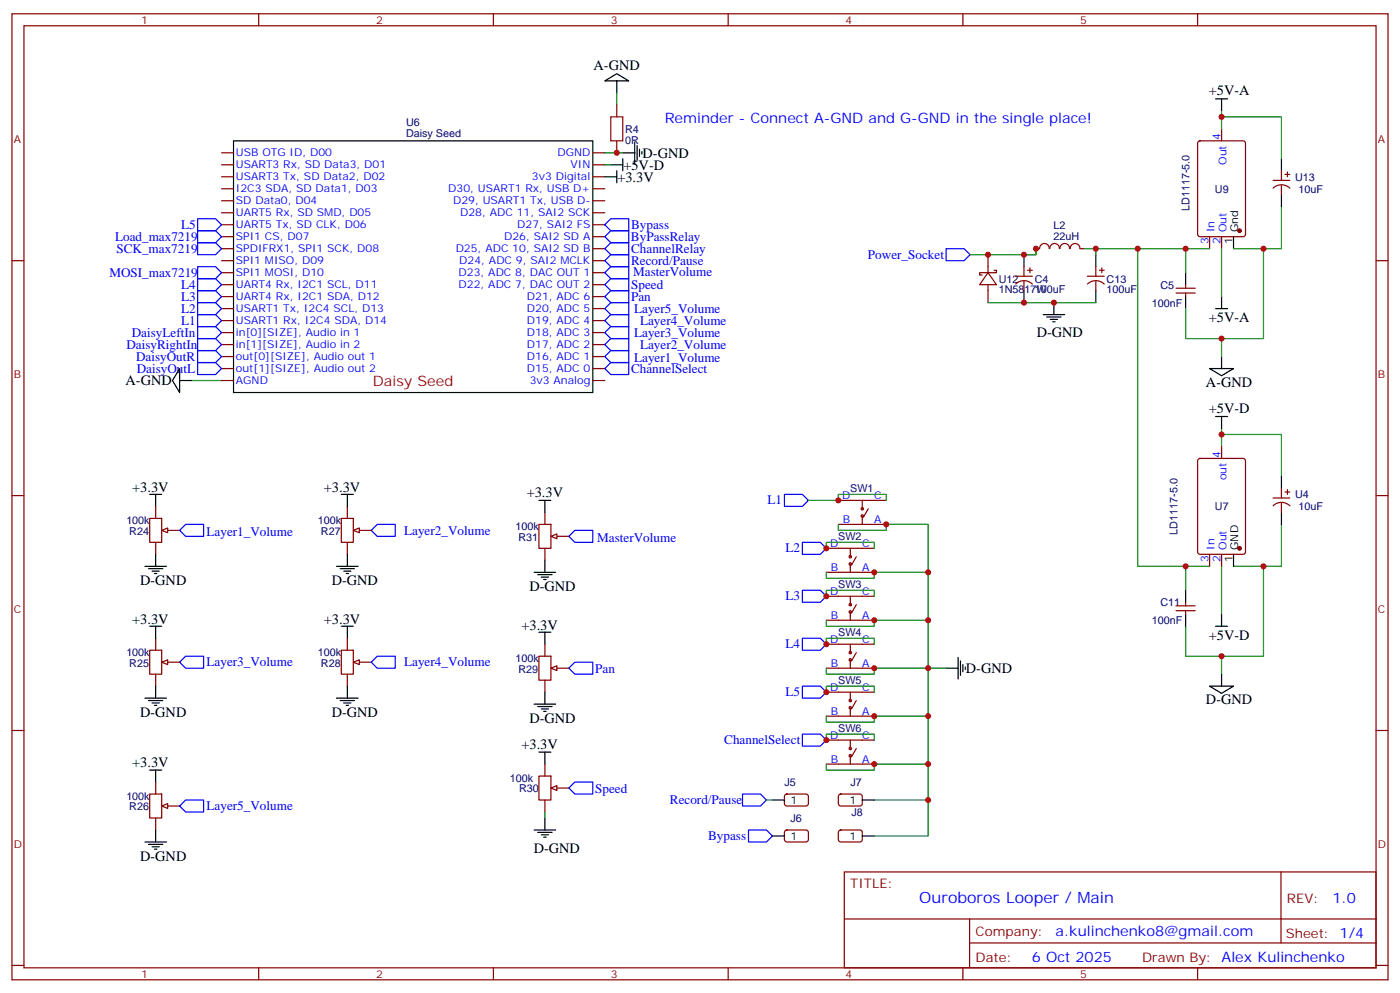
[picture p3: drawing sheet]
<svg xmlns="http://www.w3.org/2000/svg" width="412mm" height="292mm" viewBox="0 0 412 292" stroke-linecap="round" stroke-linejoin="round" font-family="sans-serif">
<g fill="none" stroke="#870000" stroke-width=".35">
<path d="M3.5 4.1h405.4v284.3h-405.4zM7.1 7.6h398.2v277.3h-398.2zM76.2 4.1v3.5M145.3 4.1v3.5M214.5 4.1v3.5M283.6 4.1v3.5M352.8 4.1v3.5M65.3 45h3.5M65.3 48.5h3.5M65.3 52h3.5M65.3 55.6h3.5M65.3 59.1h3.5"/>
<path d="M174.6 45h3.6M174.6 48.5h3.6M174.6 52h3.6M174.6 55.6h3.6M174.6 59.1h3.6M3.5 76.7h3.6M65.3 76.7h3.5M65.3 62.6h3.5M65.3 66.1h3.5M65.3 69.7h3.5M65.3 73.2h3.5M174.6 76.7h3.6"/>
<path d="M174.6 62.6h3.6M174.6 66.1h3.6M174.6 69.7h3.6M174.6 73.2h3.6M405.3 76.7h3.6M65.3 80.3h3.5M65.3 83.8h3.5M65.3 87.3h3.5M65.3 90.8h3.5M65.3 94.4h3.5M65.3 97.9h3.5M174.6 80.3h3.6"/>
<path d="M174.6 83.8h3.6M174.6 87.3h3.6M174.6 90.8h3.6M174.6 94.4h3.6M174.6 97.9h3.6M65.3 101.4h3.5M65.3 105h3.5M65.3 108.5h3.5M65.3 112h3.5M174.6 101.4h3.6M174.6 105h3.6M174.6 108.5h3.6"/>
<path d="M174.6 112h3.6M3.5 145.9h3.6M405.3 145.9h3.6M3.5 215h3.6M405.3 215h3.6M158.7 228.4h3.6v7.1h-3.6zM160.5 224.9v3.5M160.5 235.5v3.5M164 232h3.6M248.7 256.6h156.6v28.3h-156.6zM377.3 256.7v20.8M248.7 270.5h156.5"/>
<path d="M285.6 277.5h119.6M285.6 270.5v14.1M3.5 284.2h3.6M76.2 284.9v3.5M145.3 284.9v3.5M214.5 284.9v3.5M283.6 284.9v3.5M352.8 284.9v3.5M405.3 284.2h3.6"/>
</g>
<path d="M285.8 75h15.8M56.4 112h8.9" fill="none" stroke="#008700" stroke-width=".35"/>
<path d="M68.8 41.5h105.8v74h-105.8z" fill="none" stroke="#000" stroke-width=".35"/>
<path d="M58.2 78.5h5.3l1.8 1.8-1.8 1.7h-5.3zM58.2 67.9h5.3l1.8 1.8-1.8 1.7h-5.3zM58.2 71.4h5.3l1.8 1.8-1.8 1.8h-5.3zM278.7 73.2h5.3l1.8 1.8-1.8 1.7h-5.3zM58.2 103.2h5.3l1.8 1.8-1.8 1.7h-5.3zM58.2 106.7h5.3l1.8 1.8-1.8 1.7h-5.3zM231.1 145.5h5.3l1.7 1.8-1.7 1.7h-5.3zM236.4 159.6h5.3l1.7 1.8-1.7 1.8h-5.3zM236.4 173.7h5.3l1.7 1.8-1.7 1.8h-5.3zM236.4 187.9h5.3l1.7 1.7-1.7 1.8h-5.3zM236.4 202h5.3l1.7 1.7-1.7 1.8h-5.3zM167.6 232l1.7-1.8h5.3v3.5h-5.3z" fill="none" stroke="#00f" stroke-width=".35"/>
<path d="M162.3 232l1.7-.8v1.5z" fill="#f0f0f0" stroke="#870000" stroke-width=".35"/>
<path d="M167.6 157.9l1.7-1.8h5.3v3.5h-5.3zM169.3 194.9h5.3v3.5h-5.3l-1.7-1.7z" fill="none" stroke="#00f" stroke-width=".35"/>
<path d="M158.7 186.1h3.6M160.5 186.1v3.5M158.7 221.4h3.6M160.5 221.4v3.5" fill="none" stroke="#000" stroke-width=".35"/>
<path d="M158.7 193.1h3.6v7.1h-3.6zM160.5 189.6v3.5M164 196.7h3.6M160.5 200.2v3.5" fill="none" stroke="#870000" stroke-width=".35"/>
<path d="M162.3 196.7l1.7-.7v1.4z" fill="#f0f0f0" stroke="#870000" stroke-width=".35"/>
<path d="M58.2 64.4h5.3l1.8 1.7-1.8 1.8h-5.3zM58.2 92.6h5.3l1.8 1.8-1.8 1.7h-5.3zM58.2 89.1h5.3l1.8 1.7-1.8 1.8h-5.3zM58.2 85.5h5.3l1.8 1.8-1.8 1.8h-5.3zM58.2 82h5.3l1.8 1.8-1.8 1.7h-5.3zM179.9 82h5.3v3.5h-5.3l-1.7-1.7zM179.9 85.5h5.3v3.6h-5.3l-1.7-1.8zM178.2 108.5l1.7-1.8h5.3v3.5h-5.3zM236.4 216.1h5.3l1.7 1.7-1.7 1.8h-5.3z" fill="none" stroke="#00f" stroke-width=".35"/>
<path d="M158.7 154.3h3.6v7.1h-3.6zM160.5 150.8v3.5M164 157.9h3.6M160.5 161.4v3.5" fill="none" stroke="#870000" stroke-width=".35"/>
<path d="M162.3 157.9l1.7-.7v1.4z" fill="#f0f0f0" stroke="#870000" stroke-width=".35"/>
<path d="M44.1 145.5h3.5M45.9 145.5v3.5" fill="none" stroke="#000" stroke-width=".35"/>
<path d="M44.1 152.6h3.5v7h-3.5zM45.9 149v3.6M45.9 159.6v3.6M49.4 156.1h3.5" fill="none" stroke="#870000" stroke-width=".35"/>
<path d="M47.6 156.1l1.8-.7v1.4z" fill="#f0f0f0" stroke="#870000" stroke-width=".35"/>
<path d="M52.9 156.1l1.8-1.8h5.3v3.6h-5.3zM52.9 194.9l1.8-1.8h5.3v3.6h-5.3z" fill="none" stroke="#00f" stroke-width=".35"/>
<path d="M44.1 191.4h3.5v7h-3.5zM45.9 187.9v3.5M45.9 198.4v3.6M49.4 194.9h3.5" fill="none" stroke="#870000" stroke-width=".35"/>
<path d="M47.6 194.9l1.8-.7v1.4z" fill="#f0f0f0" stroke="#870000" stroke-width=".35"/>
<path d="M44.1 184.3h3.5M45.9 184.3v3.6M44.1 226.7h3.5M45.9 226.7v3.5" fill="none" stroke="#000" stroke-width=".35"/>
<path d="M44.1 233.7h3.5v7.1h-3.5zM45.9 230.2v3.5M49.4 237.2h3.5M45.9 240.8v3.5" fill="none" stroke="#870000" stroke-width=".35"/>
<path d="M47.6 237.2l1.8-.7v1.4z" fill="#f0f0f0" stroke="#870000" stroke-width=".35"/>
<path d="M109.4 156.1l1.7-1.8h5.3v3.6h-5.3zM52.9 237.2l1.8-1.7h5.3v3.5h-5.3z" fill="none" stroke="#00f" stroke-width=".35"/>
<path d="M100.5 152.6h3.6v7h-3.6zM102.3 149v3.6M102.3 159.6v3.6M105.8 156.1h3.6" fill="none" stroke="#870000" stroke-width=".35"/>
<path d="M104.1 156.1l1.7-.7v1.4z" fill="#f0f0f0" stroke="#870000" stroke-width=".35"/>
<path d="M100.5 145.5h3.6M102.3 145.5v3.5M100.5 184.3h3.6M102.3 184.3v3.6" fill="none" stroke="#000" stroke-width=".35"/>
<path d="M100.5 191.4h3.6v7h-3.6zM102.3 187.9v3.5M102.3 198.4v3.6M105.8 194.9h3.6" fill="none" stroke="#870000" stroke-width=".35"/>
<path d="M104.1 194.9l1.7-.7v1.4z" fill="#f0f0f0" stroke="#870000" stroke-width=".35"/>
<g fill="none" stroke="#00f" stroke-width=".35">
<path d="M178.2 66.1l1.7-1.7h5.3v3.5h-5.3zM179.9 71.4h5.3v3.6h-5.3l-1.7-1.8zM179.9 78.5h5.3v3.5h-5.3l-1.7-1.7zM179.9 75h5.3v3.5h-5.3l-1.7-1.8zM179.9 67.9h5.3v3.5h-5.3l-1.7-1.7zM58.2 96.1h5.3l1.8 1.8-1.8 1.8h-5.3zM58.2 99.7h5.3l1.8 1.7-1.8 1.8h-5.3zM178.2 97.9l1.7-1.8h5.3v3.6h-5.3zM178.2 90.8l1.7-1.7h5.3v3.5h-5.3zM179.9 92.6h5.3v3.5h-5.3l-1.7-1.7zM178.2 105l1.7-1.8h5.3v3.5h-5.3zM178.2 101.4l1.7-1.7h5.3v3.5h-5.3z"/>
<path d="M109.4 194.9l1.7-1.8h5.3v3.6h-5.3zM218.7 233.7h5.3l1.8 1.8-1.8 1.7h-5.3zM220.5 244.3h5.3l1.7 1.8-1.7 1.7h-5.3z"/>
</g>
<g fill="none" stroke="#008700" stroke-width=".35">
<path d="M181.7 27.3v3.6M359.8 34.4h17.7v12.3M359.8 32.6v5.3M178.2 45h5.2M178.2 48.5h1.7M305.2 73.2v1.8h-3.6M319.3 73.2h29.9M322.8 73.2v1.8M335.1 73.2v93.5h14.1M356.3 73.2h-7.1v7.1M359.8 73.2v14.1M363.4 73.2h8.8v26.5h-12.4v5.3"/>
<path d="M377.5 60.9v12.3h-5.3M291 89.1h31.8M349.2 90.8v8.9h10.6M359.8 127.9h17.7v12.3M359.8 126.1v5.3M238.1 147.3h8.8v-1.8h14.2v1.8M246.9 154.3v1.8h14.2v-1.8h12.3v91.8h-15.9M377.5 154.3v12.4h-5.3M243.4 161.4v-1.8h14.1v1.8M243.4 168.5v1.7h14.1v-1.7h15.9M243.4 175.5v-1.8h14.1v1.8M356.3 166.7h-7.1v7"/>
<path d="M359.8 166.7v14.1M363.4 166.7h8.8v26.4h-12.4v5.3M243.4 182.6v1.7h14.1v-1.7h15.9M243.4 196.7v1.7h14.1v-1.7h21.2M243.4 189.6v-1.7h14.1v1.7M349.2 184.3v8.8h10.6M243.4 210.8v1.7h14.1v-1.7h15.9M243.4 203.7v-1.7h14.1v1.7M243.4 217.8v-1.7h14.1v1.7M160.5 239v1.8M225.8 235.5h1.7M243.4 224.9v1.8h14.1v-1.8h15.9"/>
<path d="M257.5 235.5h15.9"/>
</g>
<g fill="none" stroke="#000" stroke-width=".35">
<path d="M178.2 23.8l3.5-2.1 3.5 2.1zM181.7 23.8v3.5M358.1 29.1h3.5M359.8 29.1v3.5M178.2 52h3.5M179.9 48.5h3.5M181.7 50.3v3.5M183.4 45h3.6M183.4 46.7v3.6M187 41.8v6.4M187.7 42.9v4.2M188.4 43.9v2.1"/>
<path d="M189.1 44.6v.7M377.5 46.7v3.6M377.5 57.3v3.6M301.6 75v3.5M322.8 75v3.5M363.4 69.7v3.5M301.6 85.5v3.6M307.3 92.6h6.3M308.3 93.3h4.3M309.4 94h2.1M310.1 94.7h.7M310.4 89.1v3.5"/>
<path d="M322.8 85.5v3.6M349.2 80.3v3.5M349.2 87.3v3.5M358.1 90.8h3.5M359.8 87.3v3.5M52.9 108.5v7l-2.1-3.5zM52.9 112h3.5M356.3 108.5h7.1l-3.6 2.1zM359.8 105v3.5M358.1 122.6h3.5M359.8 122.6v3.5M158.7 147.3h3.6"/>
<path d="M160.5 147.3v3.5M377.5 140.2v3.6M377.5 150.8v3.5M42.7 166.7h6.3M43.7 167.4h4.3M44.8 168.1h2.1M45.5 168.8h.7M45.9 163.2v3.5M99.1 166.7h6.4M100.2 167.4h4.2M101.2 168.1h2.2M102 168.8h.7"/>
<path d="M102.3 163.2v3.5M157.3 168.5h6.4M158.4 169.2h4.2M159.5 169.9h2.1M160.2 170.6h.7M160.5 164.9v3.6M349.2 173.7v3.6M363.4 163.2v3.5M278.7 196.7h3.5M282.2 193.5v6.3M282.9 194.6v4.2M283.6 195.6v2.1"/>
<path d="M284.3 196.3v.7M349.2 180.8v3.5M358.1 184.3h3.5M359.8 180.8v3.5M359.8 198.4v3.6M42.7 205.5h6.3M43.7 206.2h4.3M44.8 206.9h2.1M45.5 207.6h.7M45.9 202v3.5M99.1 205.5h6.4M100.2 206.2h4.2"/>
<path d="M101.2 206.9h2.2M102 207.6h.7M102.3 202v3.5M157.3 207.3h6.4M158.4 208h4.2M159.5 208.7h2.1M160.2 209.4h.7M160.5 203.7v3.6M356.3 202h7.1l-3.6 2.1zM227.5 235.5h3.6M254 235.5h3.5M42.7 247.8h6.3"/>
<path d="M43.7 248.5h4.3M44.8 249.2h2.1M45.5 249.9h.7M45.9 244.3v3.5M157.3 244.3h6.4M158.4 245h4.2M159.5 245.7h2.1M160.2 246.4h.7M160.5 240.8v3.5M227.5 246.1h3.6M254 246.1h3.5"/>
</g>
<g fill="none" stroke="#870000" stroke-width=".35">
<path d="M181.7 30.9v3.5M359.8 37.9v3.6M181.7 41.5v3.5M353 41.7l.5-.2h12.7l.6 .4 .1 27.1-.5 .6-12.9 .1-.7-.5v-27zM375 53.1h4.9M375 55.4a3.5 3.5 0 0 1 5 0M377.5 50.3v2.8M377.5 54.5v2.8M378.5 51.3h1.4M379.2 50.6v1.4M291 75v5.3M292.8 79.6h.7v.7h-4.9v.7h.7"/>
<path d="M301.6 78.5v2.8M302.7 79.6h1.4M303.4 78.8v1.5M305.2 73.2h1M306.3 73.2a1.41 1.41 0 0 1 1.4-1.5 1.41 1.41 0 0 1 1.4 1.5M309.2 73.2a1.41 1.41 0 0 1 1.5-1.5 1.41 1.41 0 0 1 1.4 1.5M312.2 73.2a1.41 1.41 0 0 1 1.4-1.5 1.41 1.41 0 0 1 1.4 1.5M315.3 73.2a1.41 1.41 0 0 1 1.4-1.5 1.41 1.41 0 0 1 1.4 1.5M318.2 73.2h1.1M322.8 78.5v2.8M323.8 79.6h1.5M324.6 78.8v1.5"/>
<path d="M356.3 69.7v3.5M359.8 69.7v3.5M291 80.3l2.5 3.5h-4.9zM291 83.8v5.3M299.2 81.3h4.9M299.2 83.6a3.5 3.5 0 0 1 4.9 0M301.6 82.7v2.8M320.3 81.3h5M320.4 83.6a3.5 3.5 0 0 1 4.9 0M322.8 82.7v2.8M346.4 84.8h5.7M346.4 86.3h5.7"/>
<path d="M349.2 83.8v1M349.2 86.3v1M353 135.1l.5-.2h12.7l.6 .5 .1 27.1-.5 .6-12.9 .1-.7-.5v-27.1zM359.8 131.4v3.5M246.9 147.3h14.2M246.9 154.3h14.2M254 147.3v2.5M254 151.9v2.4M255.8 149.8l-1.4 2.4M375 146.6h4.9M375 148.9a3.5 3.5 0 0 1 5 0M377.5 143.8v2.8"/>
<path d="M377.5 148v2.8M378.5 144.8h1.4M379.2 144.1v1.4M243.4 161.4h14.1M243.4 168.5h14.1M243.4 175.5h14.1M250.5 161.4v2.5M250.5 166v2.5M250.5 175.5v2.5M252.2 163.9l-1.4 2.4M252.2 178l-1.4 2.4M346.4 178.3h5.7"/>
<path d="M346.4 179.7h5.7M349.2 177.3v1M349.2 179.7v1.1M356.3 163.2v3.5M359.8 163.2v3.5M243.4 182.6h14.1M243.4 189.6h14.1M243.4 196.7h14.1M250.5 180.1v2.5M250.5 189.6v2.5M250.5 194.2v2.5M252.2 192.1l-1.4 2.5"/>
<path d="M243.4 203.7h14.1M243.4 210.8h14.1M243.4 217.8h14.1M250.5 203.7v2.5M250.5 208.3v2.5M250.5 217.8v2.5M252.2 206.2l-1.4 2.5M231.3 233.9l.5-.2 5.9 .1 .4 .6v2.4l-.7 .4h-5.9l-.4-.7v-2.1zM243.4 224.9h14.1M247.2 233.9l.4-.2 6 .1 .4 .6-.1 2.4-.6 .4h-5.9l-.5-.7v-2.1zM250.5 222.4v2.5M252.2 220.3l-1.4 2.5"/>
<path d="M231.3 244.5l.5-.2 5.9 .1 .4 .6v2.4l-.7 .4h-5.9l-.4-.7v-2.1zM247.2 244.5l.4-.2 6 .1 .4 .6-.1 2.4-.6 .4h-5.9l-.5-.7v-2.1z"/>
<circle cx="254" cy="149.8" r=".35"/>
<circle cx="254" cy="151.9" r=".35"/>
<circle cx="250.5" cy="178" r=".35"/>
<circle cx="250.5" cy="166" r=".35"/>
<circle cx="250.5" cy="163.9" r=".35"/>
<circle cx="250.5" cy="194.2" r=".35"/>
<circle cx="250.5" cy="192.1" r=".35"/>
<circle cx="250.5" cy="180.1" r=".35"/>
<circle cx="250.5" cy="208.3" r=".35"/>
<circle cx="250.5" cy="206.2" r=".35"/>
<circle cx="250.5" cy="222.4" r=".35"/>
<circle cx="250.5" cy="220.3" r=".35"/>
</g>
<g fill="#870000" stroke="#870000" stroke-width=".35">
<circle cx="365.1" cy="67.9" r=".53"/>
<circle cx="365.1" cy="161.4" r=".53"/>
</g>
<path d="M179.9 34.4h3.5v7.1h-3.5z" fill="none" stroke="#a10000" stroke-width=".35"/>
<g fill="#c00">
<circle cx="301.6" cy="75" r=".88"/>
<circle cx="273.4" cy="235.5" r=".88"/>
<circle cx="273.4" cy="224.9" r=".88"/>
<circle cx="273.4" cy="210.8" r=".88"/>
<circle cx="273.4" cy="182.6" r=".88"/>
<circle cx="273.4" cy="168.5" r=".88"/>
<circle cx="291" cy="75" r=".88"/>
<circle cx="359.8" cy="99.7" r=".88"/>
<circle cx="349.3" cy="73.2" r=".88"/>
<circle cx="310.4" cy="89.1" r=".88"/>
<circle cx="301.6" cy="89.1" r=".88"/>
<circle cx="273.4" cy="196.7" r=".88"/>
<circle cx="359.8" cy="34.4" r=".88"/>
<circle cx="372.2" cy="73.2" r=".88"/>
<circle cx="372.2" cy="166.7" r=".88"/>
<circle cx="359.8" cy="127.9" r=".88"/>
<circle cx="349.3" cy="166.7" r=".88"/>
<circle cx="359.8" cy="193.1" r=".88"/>
<circle cx="243.4" cy="189.6" r=".88"/>
<circle cx="257.5" cy="196.7" r=".88"/>
<circle cx="243.4" cy="203.7" r=".88"/>
<circle cx="257.5" cy="210.8" r=".88"/>
<circle cx="243.4" cy="217.8" r=".88"/>
<circle cx="257.5" cy="224.9" r=".88"/>
<circle cx="261.1" cy="154.3" r=".88"/>
<circle cx="246.9" cy="147.3" r=".88"/>
<circle cx="257.5" cy="168.5" r=".88"/>
<circle cx="243.4" cy="161.4" r=".88"/>
<circle cx="243.4" cy="175.5" r=".88"/>
<circle cx="257.5" cy="182.6" r=".88"/>
<circle cx="181.7" cy="45" r=".88"/>
<circle cx="322.8" cy="73.2" r=".88"/>
<circle cx="305.2" cy="73.2" r=".88"/>
<circle cx="335.1" cy="73.2" r=".88"/>
</g>
<text font-size="4.6" fill="#00f" x="270.8" y="265.7">Ouroboros Looper / Main</text>
<g font-size="4.2">
<text x="174.9" y="20.7">A-GND</text>
<text x="356.1" y="28">+5V-A</text>
<text x="189.3" y="46.5">D-GND</text>
<text x="181.9" y="53.4">+3.3V</text>
<text x="183.6" y="49.9">+5V-D</text>
<text x="356.1" y="94.7">+5V-A</text>
<text x="305.4" y="99.3">D-GND</text>
<text x="37" y="113.4">A-GND</text>
<text x="355.2" y="113.8">A-GND</text>
<text x="356.1" y="121.5">+5V-D</text>
<text x="38.9" y="144.8">+3.3V</text>
<text x="95.4" y="144.8">+3.3V</text>
<text x="155.1" y="146.2">+3.3V</text>
<text x="41.3" y="172.3">D-GND</text>
<text x="97.7" y="172.3">D-GND</text>
<text x="155.9" y="174.1">D-GND</text>
<text x="38.9" y="183.6">+3.3V</text>
<text x="95.4" y="183.6">+3.3V</text>
<text x="153.6" y="185.3">+3.3V</text>
<text x="356.1" y="188.2">+5V-D</text>
<text x="284.5" y="198.1">D-GND</text>
<text x="355.2" y="207.3">D-GND</text>
<text x="41.3" y="211.1">D-GND</text>
<text x="97.7" y="211.1">D-GND</text>
<text x="155.9" y="212.9">D-GND</text>
<text x="153.6" y="220.6">+3.3V</text>
<text x="38.9" y="225.9">+3.3V</text>
<text x="157.2" y="251.1">D-GND</text>
<text x="41.3" y="253.5">D-GND</text>
</g>
<g font-size="4.2" fill="#00f">
<text x="195.8" y="36.2">Reminder - Connect A-GND and G-GND in the single place!</text>
<text x="392.5" y="265.9">1.0</text>
<text x="310.9" y="275.5">a.kulinchenko8@gmail.com</text>
<text x="304" y="283.3">6 Oct 2025</text>
</g>
<text font-size="4.2" fill="#c00" x="109.8" y="113.7">Daisy Seed</text>
<g font-size="3.9" fill="#00f">
<text x="33.9" y="70.9">Load_max7219</text>
<text x="53.3" y="67.5">L5</text>
<text x="185.9" y="71">ByPassRelay</text>
<text x="185.9" y="67.4">Bypass</text>
<text x="34.3" y="74.4">SCK_max7219</text>
<text x="185.9" y="74.4">ChannelRelay</text>
<text x="185.9" y="77.9">Record/Pause</text>
<text x="255.7" y="76.2">Power_Socket</text>
<text x="32.2" y="81.4">MOSI_max7219</text>
<text x="186.5" y="81.2">MasterVolume</text>
<text x="53.3" y="88.7">L3</text>
<text x="53.3" y="85.1">L4</text>
<text x="185.9" y="85">Speed</text>
<text x="185.9" y="88.5">Pan</text>
<text x="53.3" y="95.7">L1</text>
<text x="53.3" y="92.2">L2</text>
<text x="186.8" y="92.1">Layer5_Volume</text>
<text x="188.6" y="95.6">Layer4_Volume</text>
<text x="38.8" y="99.1">DaisyLeftIn</text>
<text x="186.8" y="99.1">Layer3_Volume</text>
<text x="37.2" y="102.8">DaisyRightIn</text>
<text x="40.1" y="106.2">DaisyOutR</text>
<text x="186.8" y="106.5">Layer1_Volume</text>
<text x="188.6" y="102.7">Layer2_Volume</text>
<text x="40.3" y="109.7">DaisyOutL</text>
<text x="185.9" y="109.7">ChannelSelect</text>
<text x="226.1" y="148.5">L1</text>
<text x="60.9" y="157.7">Layer1_Volume</text>
<text x="119.1" y="157.3">Layer2_Volume</text>
<text x="175.9" y="159.4">MasterVolume</text>
<text x="231.3" y="162.6">L2</text>
<text x="231.3" y="176.7">L3</text>
<text x="231.3" y="190.8">L4</text>
<text x="60.9" y="196.1">Layer3_Volume</text>
<text x="119.1" y="196.1">Layer4_Volume</text>
<text x="175.3" y="198.2">Pan</text>
<text x="231.3" y="204.9">L5</text>
<text x="213.3" y="219.1">ChannelSelect</text>
<text x="175.3" y="233.5">Speed</text>
<text x="60.9" y="238.5">Layer5_Volume</text>
<text x="197.3" y="236.8">Record/Pause</text>
<text x="208.6" y="247.3">Bypass</text>
</g>
<g font-size="3.9" fill="#800">
<text x="250.5" y="261.2">TITLE:</text>
<text x="379.1" y="265.9">REV:</text>
<text x="287.4" y="275.4">Company:</text>
<text x="378.7" y="276">Sheet: 1/4</text>
<text x="287.4" y="283.1">Date:</text>
<text x="336.4" y="283.2">Draw</text>
<text x="346.6" y="283.2">n By: Alex Kulinchenko</text>
</g>
<g font-size="3.2" fill="#800">
<text x="41.6" y="7.1">1</text>
<text x="110.8" y="7.1">2</text>
<text x="179.9" y="7.1">3</text>
<text x="249.1" y="7.1">4</text>
<text x="318.2" y="7.1">5</text>
<text x="4.1" y="42.2">A</text>
<text x="405.9" y="42.2">A</text>
<text x="4.1" y="111.3">B</text>
<text x="405.9" y="111.3">B</text>
<text x="4.1" y="180.4">C</text>
<text x="405.9" y="180.4">C</text>
<text x="4.1" y="249.6">D</text>
<text x="405.9" y="249.6">D</text>
<text x="41.6" y="287.9">1</text>
<text x="110.8" y="287.9">2</text>
<text x="179.9" y="287.9">3</text>
<text x="249.1" y="287.9">4</text>
<text x="318.2" y="287.9">5</text>
</g>
<g font-size="3.2" fill="#000080">
<text x="119.6" y="40.4">Daisy Seed</text>
<text x="119.6" y="37.2">U6</text>
<text x="184.1" y="39.1">R4</text>
<text x="184.1" y="42.3">0R</text>
<text x="381.5" y="53.2">U13</text>
<text x="357.9" y="56.7">U9</text>
<text x="382.5" y="56.7">10uF</text>
<text x="350.4" y="62.2" transform="rotate(-90 350.4 62.2)">LD1117-5.0</text>
<text x="310.4" y="70.6">22uH</text>
<text x="310.4" y="67.4">L2</text>
<text x="294.2" y="83.2">U12</text>
<text x="304.8" y="83.2">C4</text>
<text x="326" y="83.2">C13</text>
<text x="294.2" y="86.4">1N5817W</text>
<text x="304.8" y="86.3">100uF</text>
<text x="326" y="86.3">100uF</text>
<text x="341.9" y="84.9">C5</text>
<text x="339.3" y="90.2">100nF</text>
<text x="250.4" y="144.9">SW1</text>
<text x="381.5" y="146.7">U4</text>
<text x="37.2" y="154.2">100k</text>
<text x="93.7" y="154.2">100k</text>
<text x="151.9" y="156">100k</text>
<text x="357.9" y="150.2">U7</text>
<text x="382.5" y="150.2">10uF</text>
<text x="38.1" y="157.4">R24</text>
<text x="94.5" y="157.4">R27</text>
<text x="152.7" y="159.2">R31</text>
<text x="246.9" y="159">SW2</text>
<text x="346.9" y="157.4" transform="rotate(-90 346.9 157.4)">LD1117-5.0</text>
<text x="246.9" y="173.1">SW3</text>
<text x="341.9" y="178.4">C11</text>
<text x="339.3" y="183.7">100nF</text>
<text x="246.9" y="187.2">SW4</text>
<text x="37.2" y="193">100k</text>
<text x="38.1" y="196.2">R25</text>
<text x="93.7" y="193">100k</text>
<text x="94.5" y="196.2">R28</text>
<text x="151.9" y="194.8">100k</text>
<text x="152.7" y="198">R29</text>
<text x="246.9" y="201.3">SW5</text>
<text x="246.9" y="215.5">SW6</text>
<text x="150.2" y="230.1">100k</text>
<text x="152.9" y="233.2">R30</text>
<text x="231.1" y="231.3">J5</text>
<text x="250.5" y="231.3">J7</text>
<text x="37.2" y="235.4">100k</text>
<text x="38.1" y="238.5">R26</text>
<text x="232.9" y="241.9">J6</text>
<text x="250.8" y="240.1">J8</text>
</g>
<g font-size="3.2" fill="#00f">
<text x="359.5" y="41.3" transform="rotate(-90 359.5 41.3)">4</text>
<text x="69.5" y="46">USB OTG ID, D00</text>
<text x="164.2" y="46">DGND</text>
<text x="69.5" y="49.6">USART3 Rx, SD Data3, D01</text>
<text x="69.5" y="53.1">USART3 Tx, SD Data2, D02</text>
<text x="156.7" y="53.1">3v3 Digital</text>
<text x="168" y="49.6">VIN</text>
<text x="361.2" y="48.5" transform="rotate(-90 361.2 48.5)">Out</text>
<text x="69.5" y="56.6">I2C3 SDA, SD Data1, D03</text>
<text x="132.1" y="56.6">D30, USART1 Rx, USB D+</text>
<text x="69.5" y="60.1">SD Data0, D04</text>
<text x="69.5" y="63.7">UART5 Rx, SD SMD, D05</text>
<text x="133.5" y="60.1">D29, USART1 Tx, USB D-</text>
<text x="135.6" y="63.7">D28, ADC 11, SAI2 SCK</text>
<text x="69.5" y="67.2">UART5 Tx, SD CLK, D06</text>
<text x="69.5" y="70.7">SPI1 CS, D07</text>
<text x="148.5" y="70.7">D26, SAI2 SD A</text>
<text x="152.4" y="67.2">D27, SAI2 FS</text>
<text x="356" y="71.9" transform="rotate(-90 356 71.9)">3</text>
<text x="357.7" y="68.4" transform="rotate(-90 357.7 68.4)">In</text>
<text x="359.5" y="71.9" transform="rotate(-90 359.5 71.9)">2</text>
<text x="361.2" y="68.4" transform="rotate(-90 361.2 68.4)">Out</text>
<text x="69.5" y="74.3">SPDIFRX1, SPI1 SCK, D08</text>
<text x="69.5" y="77.8">SPI1 MISO, D09</text>
<text x="134.2" y="74.3">D25, ADC 10, SAI2 SD B</text>
<text x="135.3" y="77.8">D24, ADC 9, SAI2 MCLK</text>
<text x="69.5" y="81.3">SPI1 MOSI, D10</text>
<text x="135.1" y="81.3">D23, ADC 8, DAC OUT 1</text>
<text x="69.5" y="84.8">UART4 Rx, I2C1 SCL, D11</text>
<text x="69.5" y="88.4">UART4 Rx, I2C1 SDA, D12</text>
<text x="135.1" y="84.8">D22, ADC 7, DAC OUT 2</text>
<text x="155.2" y="88.4">D21, ADC 6</text>
<text x="69.5" y="91.9">USART1 Tx, I2C4 SCL, D13</text>
<text x="69.5" y="95.4">USART1 Rx, I2C4 SDA, D14</text>
<text x="155.2" y="95.4">D19, ADC 4</text>
<text x="155.2" y="91.9">D20, ADC 5</text>
<text x="69.5" y="99">in[0][SIZE], Audio in 1</text>
<text x="155.2" y="99">D18, ADC 3</text>
<text x="69.5" y="102.5">in[1][SIZE], Audio in 2</text>
<text x="69.5" y="106">out[0][SIZE], Audio out 1</text>
<text x="155.2" y="106">D16, ADC 1</text>
<text x="155.2" y="102.5">D17, ADC 2</text>
<text x="69.5" y="109.5">out[1][SIZE], Audio out 2</text>
<text x="69.5" y="113.1">AGND</text>
<text x="155.2" y="109.5">D15, ADC 0</text>
<text x="156" y="113.1">3v3 Analog</text>
<text x="359.5" y="134.8" transform="rotate(-90 359.5 134.8)">4</text>
<text x="361.2" y="141.4" transform="rotate(-90 361.2 141.4)">out</text>
<text x="248" y="146.9">D</text>
<text x="257.5" y="146.9">C</text>
<text x="248.3" y="154">B</text>
<text x="257.5" y="154">A</text>
<text x="244.5" y="161">D</text>
<text x="254" y="161">C</text>
<text x="357.7" y="161.9" transform="rotate(-90 357.7 161.9)">In</text>
<text x="361.2" y="161.9" transform="rotate(-90 361.2 161.9)">Out</text>
<text x="356" y="165.4" transform="rotate(-90 356 165.4)">3</text>
<text x="359.5" y="165.4" transform="rotate(-90 359.5 165.4)">2</text>
<text x="244.8" y="168.1">B</text>
<text x="254" y="168.1">A</text>
<text x="244.5" y="175.2">D</text>
<text x="254" y="175.2">C</text>
<text x="244.8" y="182.2">B</text>
<text x="254" y="182.2">A</text>
<text x="244.5" y="189.3">D</text>
<text x="254" y="189.3">C</text>
<text x="244.8" y="196.3">B</text>
<text x="254" y="196.3">A</text>
<text x="244.5" y="203.4">D</text>
<text x="254" y="203.4">C</text>
<text x="244.8" y="210.4">B</text>
<text x="254" y="210.4">A</text>
<text x="244.5" y="217.5">D</text>
<text x="254" y="217.5">C</text>
<text x="244.8" y="224.5">B</text>
<text x="254" y="224.5">A</text>
</g>
<g font-size="3.2">
<text x="363" y="71.9" transform="rotate(-90 363 71.9)">1</text>
<text x="364.8" y="68.4" transform="rotate(-90 364.8 68.4)">Gnd</text>
<text x="364.8" y="161.9" transform="rotate(-90 364.8 161.9)">GND</text>
<text x="363" y="165.4" transform="rotate(-90 363 165.4)">1</text>
<text x="232.8" y="236.5">1</text>
<text x="250.2" y="236.5">1</text>
<text x="232.8" y="247.1">1</text>
<text x="250.2" y="247.1">1</text>
</g>
</svg>
